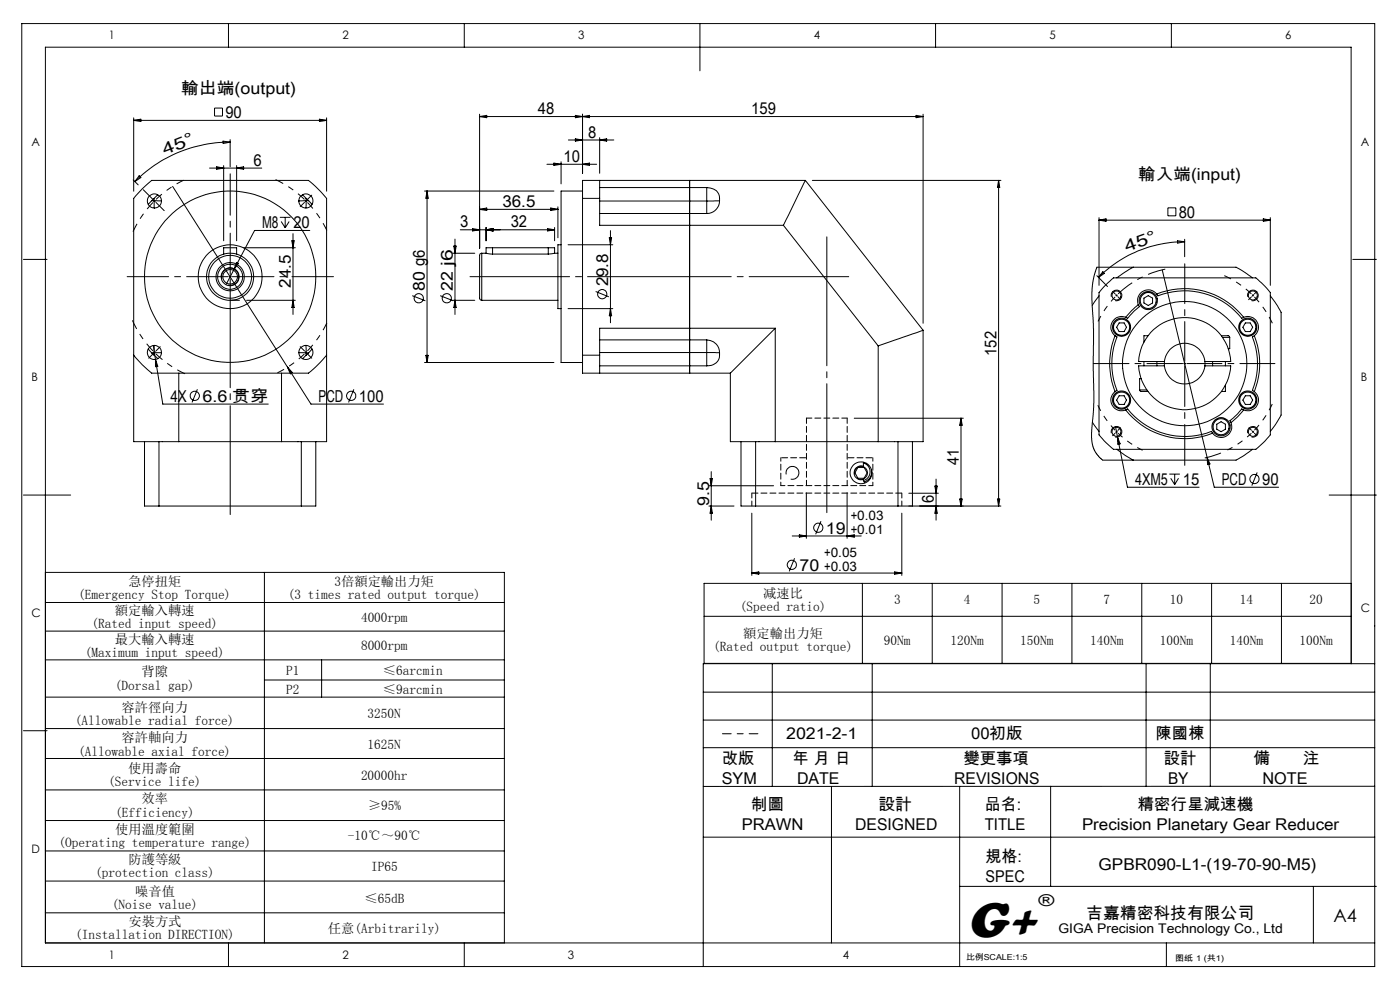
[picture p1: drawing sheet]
<svg xmlns="http://www.w3.org/2000/svg" width="297mm" height="210mm" viewBox="0 0 297 210" stroke-linecap="round" stroke-linejoin="round" font-family="sans-serif">
<g fill="none" stroke="#000" stroke-width=".21">
<path d="M4.6 5h287v200h-287zM48.5 5v5M98.5 5v5M148.5 5v10M198.5 5v5M248.5 5v5M28.3 38.2l1 1M28.4 25v15.6M28.4 25.5h40.9M28.4 25.5l1.5-.2v.5zM29.5 37.3l.4 .4-1.3 .8zM36.6 39.5l29.4 46.2h15.4"/>
<path d="M44.5 35.7h11M45.5 22.9h1.7v1.7h-1.7zM46 35.4l1.4 .3-1.4 .2zM47.3 29.9l1.5 .3-1.5 .2zM47.4 35.1v16M48.8 30.2a28.4 28.4 0 0 0-20.2 8.3M48.8 29.6v5.8M50.2 35.1v16M50.2 35.7l1.5-.3v.5zM67.8 25.3l1.5 .2-1.5 .3zM69.3 25v15.6M101.7 24.2v28.5"/>
<path d="M101.7 24.7l1.6-.2v.5zM101.7 24.7h94.1M116 34.8h10.6M117.5 34.6l1.5 .2-1.5 .3zM119 34.3v4.7M120.6 29.7h9.6M122.1 29.4l1.5 .3-1.5 .2zM122.1 24.5l1.5 .2-1.5 .3zM123.6 34.8l1.5-.2v.5zM123.6 24.2v12.6M123.6 24.7l1.5-.2v.5zM127.2 38.3v3.8"/>
<path d="M127.2 29.2v7.6M127.2 29.7l1.5-.3v.5zM127.2 39.8h22.7M146.3 38.3v40.9M149.9 39.8a2.35 2.35 0 0 1 2.7 2.4v.4M149.9 39.8v2.8M170.9 38.3h-47.3v3.8M170.9 38.3l-4.7 9.5M170.9 38.3l24.9 31.8M172.3 38.3h40M194.3 24.5l1.5 .2-1.5 .3zM195.8 24.2v44.4"/>
<path d="M211.8 38.3v69M211.8 38.3l.3 1.4h-.5zM5 55h5M32.2 42.6l-.7 .7M32.2 42.6h.5M32.6 42.5l.1 .1M32.7 42.1l-.5 .5M32.7 42.6h1.6M32.7 42.6v1.5M32.7 42.1v.5M32.7 42.6l-.1 .2M32.7 42.6l.2 .2"/>
<path d="M32.9 42.5l-.2 .1M33.5 41.3l-.8 .8M47.1 59.2a1.81 1.81 0 0 1 1.5-2.3 1.81 1.81 0 0 1 2 1.9 1.81 1.81 0 0 1-2.2 1.7M47.4 53.9v-1.3h2.8v1.3M50.2 55.7l.4 .2-.9 1.2zM51.7 52.6h11M59.4 46.1h2.2M59.7 47l.8 1.3M60.5 46.1v2.2M61.3 47l-.8 1.3M61.9 51.1h.5l-.2 1.5zM62.2 49.6v17.1"/>
<path d="M64.2 41.3l.7 .8M64.9 42.1l.6 .5M64.9 42.6v1.5M64.9 42.6h-1.5M64.9 42.6h.6M64.9 42.1v.5M65.5 42.6l.7 .7M65.7 48.9h-11.7l-6 11.4M90.1 40.5h27.4M90.6 40.5v36.4M90.6 40.5l.2 1.5h-.5zM96 53.7h4.7"/>
<path d="M96.3 52.2h.5l-.3 1.5zM96.5 50.7v16M97.6 48.7h20.1M100.3 48.5l1.4 .2-1.4 .3zM101.7 44.4h16.7M101.7 44.4l1.6-.3v.6zM102.2 53.7h-.1a.69 .69 0 0 0-.4 1v3.7a20.8 20.8 0 0 0 .2 5.2l.3 .1M102.2 53.7v10M102.2 53.7h.9M103.1 53.7l1.4 .2M103.1 48.3v2.8M103.1 48.7l1.5-.2v.5z"/>
<path d="M104.5 52.6h-1.4v1.1M104.5 52.6h11.8M104.5 53.9h11.8M104.5 52.6v1.3M116.2 48.5l1.5 .2-1.5 .3zM116.3 52.6h1.4v1.1M116.3 52.6v1.3M116.8 44.1l1.6 .3-1.6 .3zM117.7 53.7l-1.4 .2M117.7 53.7h.7M117.7 48.3v2.8M118.4 43.9v6.5"/>
<path d="M119 51.9h-.6v13.6h.6M120.5 51.9h9.5M123.6 40.5h-4.6v36.4h4.6M123.6 42.1v33.2M123.6 42.1h3.6M127.2 42.1v5.7h39M127.2 45.3h22.7M127.2 42.6h22.7M129.3 50.4h.5l-.3 1.5zM129.5 48.9v19.6M149.9 42.6v2.7M152.6 42.6a2.7 2.7 0 0 1-2.7 2.7"/>
<path d="M152.6 42.6h-2.7M166.2 47.8l20.1 25.6M232.7 58.5l2.3 2.3M233.2 46.2v14.3M233.2 46.7h36.3M233.2 46.7l1.4-.3v.5zM234 57.6l.3 .4-1.3 .8zM240.4 56.7l-3.5 2.2M246.6 57.2l11 46.2h13.7M247.8 44.1h1.6v1.7h-1.6zM249.8 51.1l1.5 .2-1.5 .3zM251.3 51.3a25.5 25.5 0 0 0-18.3 7.5"/>
<path d="M251.3 50.8v3.7M265.7 58.9l-3.5-2.2h-29.5l-.6 2-.5 3.2 .4 7.8-.1 9 .2 6.8-.5 6.2v2l.4 1.5 .7 1.2 1.2 1.2h28.3l1.4-.8 2.1-1.5M268 46.4l1.5 .3-1.5 .2zM269.5 46.2v14.3M287 55h5M28.4 75.3l1.8 2.1 2 1.8h33.2l1.6-1.4 2.3-2.5M31.5 74l.7 .9M32.2 74.9l.5 .4M32.2 74.9h.5M32.5 73.3l.5 3M32.7 75.3l.8 .8M32.7 74.9v.4"/>
<path d="M32.7 73.3v1.6M33 76.3l1.5 9.4h22.4M33 76.3l.5 1.4-.5 .1zM34.3 74.8l-1.6 .1M37.9 79.2v14.5M48.8 63.7h2M52.3 63.7h10.4M59.7 79.2v14.5M61 77.9l1 1.1-.4 .3zM62.2 63.7l.2 1.5h-.5zM63.4 74.8l1.5 .1M64.9 73.3v1.6"/>
<path d="M64.9 75.3l-.7 .8M64.9 74.9h.6M64.9 74.9v.4M65.5 74.9l-.6 .4M66.2 74.1l-.7 .8M87.5 62.7l2.7 1.1M90.1 76.9h27.4M90.3 75.4h.5l-.2 1.5zM93.4 62.7l2.8 1.1M96 63.7h4.7M96.5 63.7l.3 1.5h-.5zM102.2 63.7h16.2"/>
<path d="M120.5 65.5h9.5M123.6 75.3v3.9h31.3M123.6 75.3h3.6M126.4 61.8l2.8 1.2M127.2 75.3v3.9M127.2 72.1h22.7M127.2 74.8h22.7M127.2 77.6h22.7M129.5 65.5l.3 1.5h-.5zM149.9 72.1a2.7 2.7 0 0 1 2.7 2.8M149.9 74.8l2.7 .1M149.9 72.1v2.7"/>
<path d="M149.9 74.8v2.8M152.6 74.9a2.51 2.51 0 0 1-2.7 2.7M154.9 79.2v14.5h2.3M164.5 69.6l-9.6 9.6M164.5 69.6h-37.3v5.7M164.5 69.6v24.1M186.3 73.4v20.3M195.8 70.1l-9.5 3.3M195.8 70.1v23.6h-2.2M233.2 62.8l-1.5 2M234.6 60.4l1.6-1.5h30.2l1.3 1.1 1.8 2v30.2l-1.1 1.3-2 1.8h-30.2l-1.6-1.4-1.4-1.7v-30.2zM235.8 63a1.14 1.14 0 0 1 1-1.5 1.14 1.14 0 0 1 1.2 1.3 1.14 1.14 0 0 1-1.4 1"/>
<path d="M236.5 71.2a16 16 0 0 0 0 11.9M236.5 71.2l.4 .2a16.5 16.5 0 0 0 0 11.5l-.4 .2M236.7 62.5l.2 .2M236.9 62.7l-.2 .1M236.9 62.7l.1 .1M237 62.5l-.1 .2M237.4 68.5h1.1l.5 .9-.5 .9h-1.1l-.5-.9zM238.8 67.3a2.28 2.28 0 0 0-2.8 1 2.28 2.28 0 0 0 .5 2.9M241.5 64.6l-2.7 2.7M241.5 64.6l.2 .4-1 .9-1.5 1.6-.4-.2M242.7 63.2l.9-.5 .9 .5v1.1l-.9 .5-.9-.5zM242.7 76.7v.9"/>
<path d="M243.5 71.2h-.8v1.4M245.4 62.4a15.9 15.9 0 0 1 18.4 4.9M245.4 62.4a2.28 2.28 0 0 0-2.9-.6 2.28 2.28 0 0 0-1 2.8M245.4 62.4l.2 .3a15.8 15.8 0 0 1 17.9 4.8l.3-.2M245.4 76.7v.9M247 77.6a4.3 4.3 0 0 0 4.3 3.8 4.3 4.3 0 0 0 4.3-3.8M247 77.6h-5.5a9.8 9.8 0 0 0 9.8 9.3 9.8 9.8 0 0 0 9.8-9.3h-5.5M247 76.7h-5.5a9.8 9.8 0 0 1 9.8-9.3 9.8 9.8 0 0 1 9.8 9.3h-5.5M247 76.7a4.3 4.3 0 0 1 4.3-3.9 4.3 4.3 0 0 1 4.3 3.9M247 76.7v.9M255.6 76.7v.9M257.2 76.7v.9"/>
<path d="M259.1 71.2h1.5l.3 .4M259.4 71.6h1.5M260 76.7v.9M260.9 71.6v2.4h-.3M263.8 67.3a2.28 2.28 0 0 1 2.9 1 2.28 2.28 0 0 1-.6 2.9M264.2 68.5h1l.5 .9-.5 .9h-1l-.5-.9zM264.7 63a1.14 1.14 0 0 1 1-1.5 1.14 1.14 0 0 1 1.2 1.3 1.14 1.14 0 0 1-1.4 1M266.1 71.2a16 16 0 0 1 0 11.9M266.1 71.2l-.4 .2a16.5 16.5 0 0 1 0 11.5l.4 .2M269.5 62.8l1.5 2.1 .8 1.3v21.8l-1.1 1.8-1.2 1.7M30.7 93.7h-2.3v-51.6l1.8-2 2-1.8h33.2l1.6 1.3 2.3 2.5v51.6h-2.3M30.7 93.7v13.6h3"/>
<path d="M30.7 93.7h3M33.7 93.7h4.2M33.7 93.7v13.6M37.9 93.7h21.8M41.9 82.6l-1.2 2.8M59.7 93.7h4.2M63.9 93.7h3.1M63.9 93.7v13.6M67 93.7v13.6h-3.1M75.1 82.6l-1.2 2.8M157.2 93.7h3.1M157.2 93.7v13.6h3.1"/>
<path d="M160.3 93.7h4.2M160.3 93.7v13.6M164.5 93.7h21.8M181.2 88.7h23.2M182 99.2h1.3l.7 1.1-.7 1.2h-1.3l-.6-1.2zM183.2 98.2v.7a1.48 1.48 0 0 0-2 1.4 1.48 1.48 0 0 0 2 1.4v.2M183.2 98.2a1.94 1.94 0 0 1 1.4 1.9 1.94 1.94 0 0 1-1.4 1.8M183.2 98.1v.1M184.9 99.7a2.05 2.05 0 0 1-1.6 2.5l-.1-.3M186.3 93.7h4.2M190.5 93.7h3.1M190.5 93.7v13.6"/>
<path d="M193.6 93.7v13.6h-3.1M203.9 88.7v18.6M203.9 88.7l.2 1.5h-.5zM231.7 89.6l1.5 1.9M235.8 91.9a1.14 1.14 0 0 1 1-1.4 1.14 1.14 0 0 1 1.2 1.2 1.14 1.14 0 0 1-1.4 1M236.5 83.1a2.27 2.27 0 0 0-.5 2.9 2.27 2.27 0 0 0 2.8 1M236.6 90.5l.5 2.2M236.9 95.3l3.5 2.3M237.1 92.7l2.1 10.7h15.2M237.1 92.7l.5 1.4-.5 .1zM237.4 84h1.1l.5 .9-.5 .9h-1.1l-.5-.9zM238.8 87a15.9 15.9 0 0 0 18.4 4.9"/>
<path d="M238.8 87l.3-.2a15.8 15.8 0 0 0 17.9 4.8l.2 .3M241.8 82.7l.2 .3h1.5M241.8 82.7h1.5M242.1 80.3h-.3v2.4M256.1 97l.6 1.4-.5 .2zM258.1 90l.9-.5 1 .5v1l-1 .6-.9-.6zM259 96.1l-3.4 1M260 81.7v1.3h-.9M261.2 89.6a2.28 2.28 0 0 1-1 2.9 2.28 2.28 0 0 1-3-.6M263.8 87l-1.2 1.4-1.4 1.2M263.8 87l-.4-.3-.8 1.1-1.7 1.4 .3 .4M264.2 84h1l.5 .9-.5 .9h-1l-.5-.9z"/>
<path d="M264.7 91.9a1.14 1.14 0 0 1 1-1.4 1.14 1.14 0 0 1 1.2 1.2 1.14 1.14 0 0 1-1.4 1M266.1 83.1a2.27 2.27 0 0 1 .6 2.9 2.27 2.27 0 0 1-2.9 1M5 105h10M33.7 107.3h30.2M150.4 107.3h5.3M150.4 103h13.7M150.6 101.5h.5l-.2 1.5zM150.9 107.3l.2 1.6h-.5zM150.9 100v10.3M159.5 108.9v13.2M160.3 107.3h30.2M166.8 100.6a1.37 1.37 0 0 1 1.2-1.7 1.37 1.37 0 0 1 1.5 1.6 1.37 1.37 0 0 1-1.8 1.1"/>
<path d="M168.1 113.7h14.6M168.6 118.4l-1.2 2.8M169.6 113.4l1.5 .3-1.5 .2zM171.1 104.5v9.7M174.2 110.6l-1.2 2.7M179.7 104.5v9.7M179.7 113.7l1.5-.3v.5zM181.3 100.6a1.37 1.37 0 0 1 1.2-1.7 1.37 1.37 0 0 1 1.5 1.5 1.37 1.37 0 0 1-1.7 1.2M191.3 108.9v13.2M192.8 107.3h19.5M192.8 104.6h6.3M198.3 103.1h.5l-.2 1.5z"/>
<path d="M198.6 101.6v8.7M198.6 107.3l.2 1.6h-.5zM203.6 105.9h.5l-.2 1.4zM211.6 105.9h.5l-.3 1.4zM248.1 100.6h2.2M248.4 101.5l.8 1.3M249.2 100.6v2.2M250 101.5l-.8 1.3M266.7 100.2l-1.1 2.8M282 105h10M9.6 121.4h97.4v78.6M9.6 127.8h97.4"/>
<path d="M9.6 133.9h97.4M9.6 140h97.4M56.1 121.4v78.6M68.2 140v7.9M149.4 130.7h137.3M159.5 121.6h31.8M159.5 121.6l1.5-.3v.5zM183 123.7v17M189.8 121.3l1.5 .3-1.5 .2zM197.8 123.7v17M212.6 123.7v17M227.4 123.7v17"/>
<path d="M242.2 123.7v17M257 123.7v17M271.9 123.7v17M286.7 123.7h-137.3v17h137.3M5 155h5M9.6 147.9h97.4M9.6 154.5h97.4M56.1 144.2h50.9M149.2 152.7h142.4M149.2 146.8h142.4M149.2 158.6h142.4M163.8 140.8v26"/>
<path d="M185 140.8v26M243.1 140.8v26M256.8 140.8v26M286.6 140.8v-130.8h-277v190h282M291.6 140.8h-142.4v64.2M9.6 160.9h97.4M9.6 167.6h97.4M9.6 174.1h97.4M149.2 177.6h142.4M176.4 166.8v33.2M203.6 166.8v38.2M222.9 166.8v21.2"/>
<path d="M291.6 166.8h-142.4M9.6 180.5h97.4M9.6 186.9h97.4M9.6 193.6h97.4M203.6 188h88.4M278.6 188v12M48.5 200v5M98.5 200v5M247.4 200v5"/>
<circle cx="32.8" cy="42.6" r="1.5"/>
<circle cx="48.8" cy="58.7" r="2.66"/>
<circle cx="48.8" cy="58.7" r="5"/>
<circle cx="48.8" cy="58.7" r="18.2"/>
<circle cx="48.8" cy="58.7" r="6.8"/>
<circle cx="48.8" cy="58.7" r="4.6"/>
<circle cx="48.8" cy="58.7" r="1.55"/>
<circle cx="48.8" cy="58.7" r="3"/>
<circle cx="48.8" cy="58.7" r="1.91"/>
<circle cx="64.9" cy="42.6" r="1.49"/>
<circle cx="32.8" cy="74.8" r="1.49"/>
<circle cx="64.9" cy="74.8" r="1.5"/>
<circle cx="88.8" cy="63.3" r=".99"/>
<circle cx="94.8" cy="63.3" r=".98"/>
<circle cx="127.8" cy="62.4" r=".98"/>
<circle cx="236.9" cy="62.7" r=".95"/>
<circle cx="237.9" cy="69.4" r="1.92"/>
<circle cx="237.9" cy="69.4" r="1.71"/>
<circle cx="243.6" cy="63.7" r="1.7"/>
<circle cx="243.6" cy="63.8" r="1.93"/>
<circle cx="251.3" cy="77.1" r="13.2"/>
<circle cx="264.7" cy="69.4" r="1.71"/>
<circle cx="264.7" cy="69.4" r="1.92"/>
<circle cx="265.8" cy="62.7" r=".95"/>
<circle cx="41.3" cy="84" r=".98"/>
<circle cx="74.5" cy="84" r=".98"/>
<circle cx="236.9" cy="91.6" r=".95"/>
<circle cx="237.9" cy="84.9" r="1.93"/>
<circle cx="237.9" cy="84.9" r="1.71"/>
<circle cx="259" cy="90.5" r="1.94"/>
<circle cx="259" cy="90.5" r="1.7"/>
<circle cx="264.7" cy="84.9" r="1.93"/>
<circle cx="264.7" cy="84.9" r="1.71"/>
<circle cx="265.8" cy="91.6" r=".95"/>
<circle cx="168" cy="119.8" r=".97"/>
<circle cx="173.6" cy="111.9" r=".98"/>
<circle cx="182.7" cy="100.3" r="2.31"/>
<circle cx="266.1" cy="101.6" r=".98"/>
</g>
<path d="M236.6 63a20.5 20.5 0 0 0-3.7 5.2M236.6 91.3a20.4 20.4 0 0 1-3.7-5.3M237.2 91.9a20.5 20.5 0 0 0 5.2 3.6" fill="none" stroke="#000" stroke-width=".21" stroke-dasharray="30.5 1.3 1.3 1.3" stroke-dashoffset="29.2" stroke-linecap="butt"/>
<path d="M237.2 62.3a20.5 20.5 0 0 1 10-5.2" fill="none" stroke="#000" stroke-width=".21" stroke-dasharray="30.5 1.3 1.3 1.3" stroke-dashoffset="26.7" stroke-linecap="butt"/>
<path d="M64.9 42.6l-.2-.1M64.9 42.6l.2 .2M32.8 74.8l.1 .1M32.8 74.8l-.2-.2M64.9 74.8l.2-.2M64.9 74.8l-.2 .1M265.8 62.7l-.2-.2M265.8 62.7l.2 .1M236.9 91.6l.1 .1M236.9 91.6l-.2-.2M265.8 91.6l.2-.2M265.8 91.6l-.2 .1" fill="none" stroke="#000" stroke-width=".21" stroke-dasharray="30.5 1.3 1.3 1.3" stroke-linecap="butt"/>
<path d="M64.6 75.1a22.7 22.7 0 0 1-5.8 4M265.5 62.3a20.4 20.4 0 0 0-5.8-3.8" fill="none" stroke="#000" stroke-width=".21" stroke-dasharray="30.5 1.3 1.3 1.3" stroke-dashoffset="28.9" stroke-linecap="butt"/>
<path d="M266.1 63a20.4 20.4 0 0 1 3.8 5.6M266.1 91.3a20.5 20.5 0 0 0 3.8-5.6" fill="none" stroke="#000" stroke-width=".21" stroke-dasharray="30.5 1.3 1.3 1.3" stroke-dashoffset="29" stroke-linecap="butt"/>
<path d="M265.5 91.9a20.4 20.4 0 0 1-5.1 3.6" fill="none" stroke="#000" stroke-width=".21" stroke-dasharray="30.5 1.3 1.3 1.3" stroke-dashoffset="29.3" stroke-linecap="butt"/>
<path d="M32.5 42.9a22.7 22.7 0 0 0-4.3 6.2M33.1 75.1a22.7 22.7 0 0 0 6.1 4.2" fill="none" stroke="#000" stroke-width=".21" stroke-dasharray="30.5 1.3 1.3 1.3" stroke-dashoffset="28.6" stroke-linecap="butt"/>
<path d="M33.1 42.3a22.7 22.7 0 0 1 5.9-4.1M65.2 42.9a22.7 22.7 0 0 1 4.1 6M65.2 74.4a22.7 22.7 0 0 0 4.1-5.9" fill="none" stroke="#000" stroke-width=".21" stroke-dasharray="30.5 1.3 1.3 1.3" stroke-dashoffset="28.8" stroke-linecap="butt"/>
<path d="M64.6 42.3a22.7 22.7 0 0 0-6.1-4.2" fill="none" stroke="#000" stroke-width=".21" stroke-dasharray="30.5 1.3 1.3 1.3" stroke-dashoffset="28.7" stroke-linecap="butt"/>
<path d="M32.5 74.4a22.7 22.7 0 0 1-4.4-6.4" fill="none" stroke="#000" stroke-width=".21" stroke-dasharray="30.5 1.3 1.3 1.3" stroke-dashoffset="28.5" stroke-linecap="butt"/>
<path d="M180.1 58.7h-80.4" fill="none" stroke="#000" stroke-width=".21" stroke-dasharray="30.5 1.3 1.3 1.3" stroke-dashoffset="9.4"/>
<path d="M175.4 50.2v58.5" fill="none" stroke="#000" stroke-width=".21" stroke-dasharray="30.5 1.3 1.3 1.3" stroke-dashoffset="3.1"/>
<path d="M153.3 155.6h7.5" fill="none" stroke="#000" stroke-width=".21" stroke-dasharray="30.5 1.3 1.3 1.3" stroke-dashoffset="28.6"/>
<path d="M185.2 97.1v5.9M165.6 103v-5.9" fill="none" stroke="#000" stroke-width=".21" stroke-dasharray="1.3 .6" stroke-dashoffset=".5"/>
<path d="M171.1 97.1h-5.5M185.2 97.1h-5.5" fill="none" stroke="#000" stroke-width=".21" stroke-dasharray="1.3 .6" stroke-dashoffset="-.2"/>
<path d="M165.6 103h19.6" fill="none" stroke="#000" stroke-width=".21" stroke-dasharray="1.3 .6" stroke-dashoffset=".4"/>
<path d="M171.1 88.7v14.3M171.1 88.7h8.6M179.7 103v-14.3" fill="none" stroke="#000" stroke-width=".21" stroke-dasharray="1.3 .6" stroke-dashoffset=".1"/>
<path d="M159.5 104.6v2.7M191.3 107.3v-2.7" fill="none" stroke="#000" stroke-width=".21" stroke-dasharray="1.3 .6" stroke-dashoffset=".2"/>
<path d="M159.5 104.6h31.8" fill="none" stroke="#000" stroke-width=".21" stroke-dasharray="1.3 .6"/>
<g fill="none" stroke="#000" stroke-width=".21" stroke-dasharray="30.5 1.3 1.3 1.3">
<path d="M32.4 42.3l-2-2.1M33.1 42.9l1.7 1.8M48.8 58.7v-.2M48.8 58.7h-.2M48.8 58.7v.2M48.8 58.7h.3M64.6 42.9l-.9 .9M64.9 42.6l.2-.1M64.9 42.6l-.2 .2M65.2 42.3l.9-.9M32.4 75.1l-.9 .9M32.8 74.8l-.2 .1"/>
<path d="M32.8 74.8l.1-.2M33.1 74.4l.9-.9M64.6 74.4l-.9-.9M64.9 74.8l.2 .1M64.9 74.8l-.2-.2M65.2 75.1l.9 .9M236.6 62.3l-.6-.5M237.2 63l.5 .5M251.3 77.1v-.2M251.3 77.1h-.2M251.3 77.1v.2M251.3 77.1h.3"/>
<path d="M265.5 63l-.6 .6M265.8 62.7l.2-.2M265.8 62.7l-.2 .1M266.1 62.3l.5-.5M236.6 91.9l-.6 .5M236.9 91.6l-.2 .1M236.9 91.6l.1-.2M237.2 91.3l.5-.6M265.5 91.3l-.5-.6M265.8 91.6l.2 .1M265.8 91.6l-.2-.2M266.1 91.9l.5 .5"/>
</g>
<path d="M251.3 76.7v-20.7" fill="none" stroke="#000" stroke-width=".21" stroke-dasharray="30.5 1.3 1.3 1.3" stroke-dashoffset="22"/>
<path d="M250.9 77.1h-19" fill="none" stroke="#000" stroke-width=".21" stroke-dasharray="30.5 1.3 1.3 1.3" stroke-dashoffset="22.9"/>
<path d="M251.3 77.6v21.1" fill="none" stroke="#000" stroke-width=".21" stroke-dasharray="30.5 1.3 1.3 1.3" stroke-dashoffset="21.8"/>
<path d="M251.8 77.1h18.7" fill="none" stroke="#000" stroke-width=".21" stroke-dasharray="30.5 1.3 1.3 1.3" stroke-dashoffset="23"/>
<path d="M48.4 58.7h-21.4M48.8 58.2v-21.3M49.3 58.7h21.5" fill="none" stroke="#000" stroke-width=".21" stroke-dasharray="30.5 1.3 1.3 1.3" stroke-dashoffset="21.7"/>
<path d="M48.8 59.1v50" fill="none" stroke="#000" stroke-width=".21" stroke-dasharray="30.5 1.3 1.3 1.3" stroke-dashoffset="7.4"/>
<text font-size="11" x="205.1" y="198.7">G+</text>
<text font-size="3.9" x="282.9" y="195.5">A4</text>
<g font-size="3.5">
<text x="38.4" y="19.8">輸出端(output)</text>
<text x="47.8" y="25">90</text>
<text x="114.1" y="24.2">48</text>
<text x="124.7" y="29.2">8</text>
<text x="159.4" y="24.2">159</text>
<text x="35" y="32.9" transform="rotate(-21 35 32.9)">4 5 °</text>
<text x="53.8" y="35.1">6</text>
<text x="119.6" y="34.3">10</text>
<text x="241.5" y="38.2">輸入端(input)</text>
<text x="106.6" y="43.9">36.5</text>
<text x="250.1" y="46.2">80</text>
<text x="55.6" y="48.4">M8</text>
<text x="62.2" y="48.4">20</text>
<text x="97.7" y="48.2">3</text>
<text x="108.3" y="48.2">32</text>
<text x="239" y="53.6" transform="rotate(-20 239 53.6)">4 5 °</text>
<text x="61.7" y="61" transform="rotate(-90 61.7 61)">24.5</text>
<text x="90.1" y="61.6" transform="rotate(-90 90.1 61.6)">80 g6</text>
<text x="96.1" y="61.6" transform="rotate(-90 96.1 61.6)">22 j6</text>
<text x="129" y="60.8" transform="rotate(-90 129 60.8)">29.8</text>
<text x="211.4" y="75.5" transform="rotate(-90 211.4 75.5)">152</text>
<text x="36.1" y="85.2">4X</text>
<text x="43" y="85.2">6.6 贯穿</text>
<text x="67.6" y="85.2">PCD</text>
<text x="76.1" y="85.2">100</text>
<text x="203.4" y="98.7" transform="rotate(-90 203.4 98.7)">41</text>
<text x="150.4" y="107.3" transform="rotate(-90 150.4 107.3)">9.5</text>
<text x="198.1" y="106.7" transform="rotate(-90 198.1 106.7)">6</text>
<text x="240.8" y="102.9">4XM5</text>
<text x="250.9" y="102.9">15</text>
<text x="259.2" y="102.9">PCD</text>
<text x="267.8" y="102.9">90</text>
<text x="175.2" y="113.2">19</text>
<text x="169.6" y="121">70</text>
<text x="220.3" y="192.2">®</text>
<text x="230.5" y="194.8">吉嘉精密科技有限公司</text>
</g>
<g font-size="3.4">
<text x="166.8" y="156.8">2021-2-1</text>
<text x="206" y="156.8">00初版</text>
<text x="245.2" y="156.8">陳國棟</text>
<text x="153.1" y="162.1">改版</text>
<text x="153.1" y="166.4">SYM</text>
<text x="168.1" y="162.1">年 月 日</text>
<text x="169.1" y="166.4">DATE</text>
<text x="202.4" y="166.4">REVISIONS</text>
<text x="204.4" y="162.1">變更事項</text>
<text x="246.9" y="162.1">設計</text>
<text x="247.8" y="166.4">BY</text>
<text x="265.9" y="162.1">備</text>
<text x="267.8" y="166.4">NOTE</text>
<text x="276.4" y="162.1">注</text>
<text x="159.3" y="171.8">制圖</text>
<text x="186.3" y="171.8">設計</text>
<text x="208.9" y="171.8">品名:</text>
<text x="241.3" y="171.8">精密行星減速機</text>
<text x="157.4" y="176.1">PRAWN</text>
<text x="181.4" y="176.1">DESIGNED</text>
<text x="208.9" y="176.1">TITLE</text>
<text x="229.5" y="176.1">Precision Planetary Gear Reducer</text>
<text x="209.1" y="182.9">規格:</text>
<text x="233" y="184.6">GPBR090-L1-(19-70-90-M5)</text>
<text x="209.1" y="187.2">SPEC</text>
</g>
<g font-size="2.8">
<text x="180.5" y="110.4">+0.03</text>
<text x="180.5" y="113.2">+0.01</text>
<text x="174.9" y="118.3">+0.05</text>
<text x="27.2" y="124.2">急停扭矩</text>
<text x="70.9" y="124.2">3倍額定輸出力矩</text>
<text x="174.9" y="121">+0.03</text>
<text x="16.6" y="127">(Emergency Stop Torque)</text>
<text x="24.4" y="130.4">額定輸入轉速</text>
<text x="61.1" y="127">(3 times rated output torque)</text>
<text x="76.6" y="131.8">4000rpm</text>
<text x="157" y="129.6">(Speed ratio)</text>
<text x="161.9" y="126.8">减速比</text>
<text x="189.7" y="128.2">3</text>
<text x="204.5" y="128.2">4</text>
<text x="219.3" y="128.2">5</text>
<text x="234.1" y="128.2">7</text>
<text x="248.2" y="128.2">10</text>
<text x="263" y="128.2">14</text>
<text x="277.8" y="128.2">20</text>
<text x="19.4" y="133.3">(Rated input speed)</text>
<text x="24.4" y="136.5">最大輸入轉速</text>
<text x="76.6" y="137.9">8000rpm</text>
<text x="157.7" y="135.3">額定輸出力矩</text>
<text x="187.5" y="136.7">90Nm</text>
<text x="201.6" y="136.7">120Nm</text>
<text x="216.4" y="136.7">150Nm</text>
<text x="231.3" y="136.7">140Nm</text>
<text x="246.1" y="136.7">100Nm</text>
<text x="260.9" y="136.7">140Nm</text>
<text x="275.7" y="136.7">100Nm</text>
<text x="18" y="139.3">(Maximum input speed)</text>
<text x="30" y="143.5">背隙</text>
<text x="60.7" y="143.1">P1</text>
<text x="81.2" y="143.1">≤6arcmin</text>
<text x="151.3" y="138.1">(Rated output torque)</text>
<text x="24.4" y="146.3">(Dorsal gap)</text>
<text x="60.7" y="147.2">P2</text>
<text x="81.2" y="147.2">≤9arcmin</text>
<text x="15.9" y="153.8">(Allowable radial force)</text>
<text x="25.8" y="151">容許徑向力</text>
<text x="78" y="152.4">3250N</text>
<text x="16.6" y="160.3">(Allowable axial force)</text>
<text x="25.8" y="157.5">容許軸向力</text>
<text x="78" y="158.9">1625N</text>
<text x="23" y="166.8">(Service life)</text>
<text x="27.2" y="164">使用壽命</text>
<text x="76.6" y="165.4">20000hr</text>
<text x="24.4" y="173.2">(Efficiency)</text>
<text x="30" y="170.4">效率</text>
<text x="78" y="171.8">≥95%</text>
<text x="12.4" y="179.7">(Operating temperature range)</text>
<text x="24.4" y="176.9">使用溫度範圍</text>
<text x="73.8" y="178.3">-10℃～90℃</text>
<text x="27.2" y="183.3">防護等級</text>
<text x="78.7" y="184.7">IP65</text>
<text x="20.2" y="186.1">(protection class)</text>
<text x="28.7" y="190">噪音值</text>
<text x="77.3" y="191.4">≤65dB</text>
<text x="23.7" y="192.9">(Noise value)</text>
<text x="27.2" y="196.4">安裝方式</text>
<text x="69.6" y="197.8">任意(Arbitrarily)</text>
<text x="224.5" y="197.8">GIGA Precision Technology Co., Ltd</text>
<text x="16" y="199.2">(Installation DIRECTION)</text>
</g>
<g font-size="2.5">
<text x="23.1" y="8.4">1</text>
<text x="72.7" y="8.4">2</text>
<text x="122.7" y="8.4">3</text>
<text x="172.7" y="8.4">4</text>
<text x="222.7" y="8.4">5</text>
<text x="272.7" y="8.4">6</text>
<text x="6.7" y="30.9">A</text>
<text x="288.7" y="30.9">A</text>
<text x="6.7" y="80.9">B</text>
<text x="288.7" y="80.9">B</text>
<text x="6.7" y="130.9">C</text>
<text x="288.7" y="129.9">C</text>
<text x="6.7" y="180.9">D</text>
<text x="23.1" y="203.4">1</text>
<text x="72.7" y="203.4">2</text>
<text x="120.5" y="203.4">3</text>
<text x="178.8" y="203.4">4</text>
</g>
<g font-size="1.7">
<text x="204.9" y="203.7">比例SCALE:1:5</text>
<text x="249.3" y="203.8">图纸 1 (共1)</text>
</g>
</svg>
